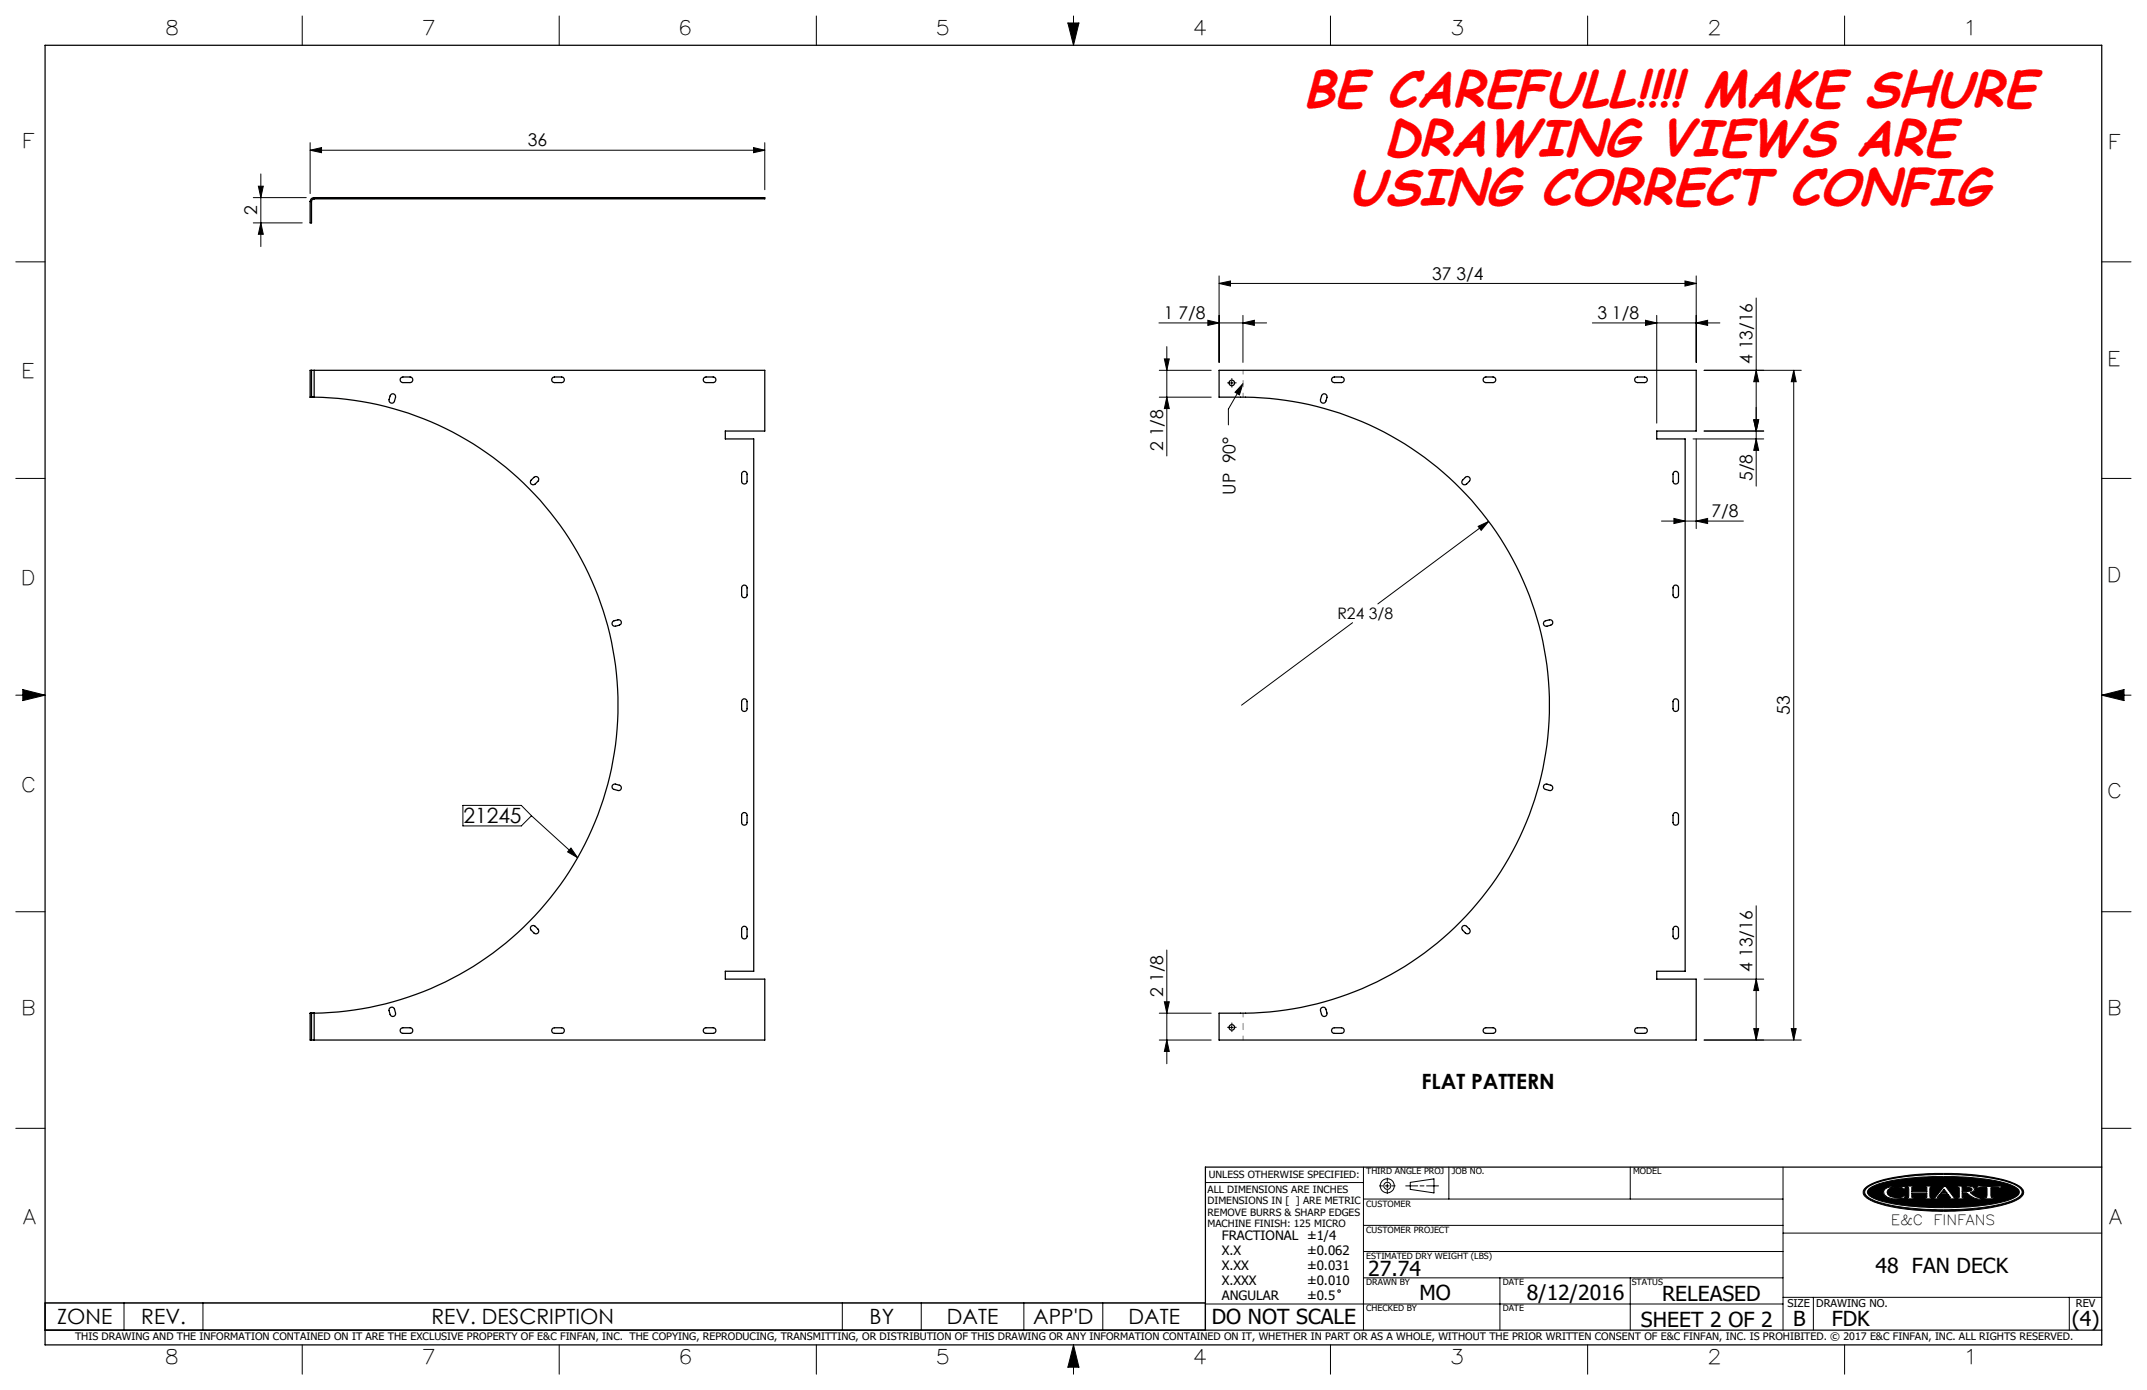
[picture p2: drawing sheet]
<svg xmlns="http://www.w3.org/2000/svg" width="432mm" height="279mm" viewBox="0 0 432 279" stroke-linecap="round" stroke-linejoin="round" font-family="sans-serif">
<g fill="none" stroke="#000" stroke-width=".2">
<path d="M60.8 3.2v5.9M112.5 3.2v5.9M164.2 3.2v5.9M214.8 4.6h2.2l-1.1 4.5zM215.9 3.2v5.9M267.6 3.2v5.9M319.3 3.2v5.9M371 3.2v5.9M50.9 39.7h10.7M52 37.4h1l-.5 2.3zM52.5 35v14.6M62.4 30.2l2.3-.5v1z"/>
<path d="M62.4 28.7v10.2M62.4 30.2h91.4M151.6 29.7l2.2 .5-2.2 .5zM153.8 28.7v9.4M3.2 52.6h5.9M50.9 44.8h9.9M52.5 44.8l.5 2.3h-1zM245.2 57l2.3-.5v1zM245.2 55.5v17.3M245.2 57h95.9M338.9 56.5l2.2 .5-2.2 .5zM341.1 55.5v17.3"/>
<path d="M353.2 59.9v37.8M422.7 52.6h5.9M233.1 64.9h21.6M233.2 79.8h10.4M233.2 74.4h10.4M234.2 72.1h1l-.5 2.3zM234.7 69.7v22M234.7 79.8l.5 2.3h-1zM242.9 64.4l2.3 .5-2.3 .5zM247.4 77h.6M247.7 76.7v.6M250 77.1l-.7 2.3-.9-.6z"/>
<path d="M250 77.1l-2.9 5.1v3.2M250 64.9l2.3-.5v1zM250 63.4v9.4M320.3 64.9h25.6M330.9 64.4l2.3 .5-2.3 .5zM333.2 63.4v21.7M341.1 64.9l2.3-.5v1zM353.2 74.4l.5 2.3h-1zM360.8 74.4v134.7M360.8 74.4l.4 2.3h-.9zM362.3 74.4h-19.6M3.2 96.2h5.9"/>
<path d="M340.5 88.2h14.2M341.1 88.2v18.1M352.7 84.4h1l-.5 2.2zM353.2 88.2l.5 2.3h-1zM354.7 86.6h-12M422.7 96.2h5.9M297.3 105.8l2.1-1-1.5 1.8zM299.4 104.8l-22.3 16.6M334.2 104.7h16.4M336.7 104.2l2.2 .5-2.2 .5zM341.1 104.7l2.3-.5v1zM3.2 139.7h5.9"/>
<path d="M4.6 138.6l4.5 1.1-4.5 1.1zM272 125.2l-22.3 16.5M422.7 139.7h5.9M422.7 139.7l4.5-1.1v2.2zM93.1 161.9h11.7l2.1 2.1-2.1 2h-11.7zM106.9 164l9.3 8.4M114.8 170.5l1.4 1.9-2-1.2zM3.2 183.3h5.9M234.7 191v22.8M342.7 196.8h12M353.2 196.8l.5 2.3h-1zM353.2 182.1v27"/>
<path d="M422.7 183.3h5.9M233.2 209.1h10.4M233.2 203.7h10.4M234.2 201.4h1l-.5 2.3zM234.7 209.1l.5 2.2h-1zM247.4 206.5h.6M247.7 206.2v.6M352.7 206.8h1l-.5 2.3zM360.3 206.8h.9l-.4 2.3zM362.3 209.1h-19.6M3.2 226.8h5.9M242.4 237.7h31.8"/>
<path d="M274.2 234.6v32.8M277.4 238.4h.7M278.6 238.4h.8M279 236.8v.7M279 238v.8M279 239.3v.6M279.9 238.4h.7M282.7 238.4h2.4M283.6 237.7l4.8-.7v2.8l-4.8-.7zM285.6 238.4h.8M286.9 238.4h2.4M291.4 234.6v6.4"/>
<path d="M327.9 234.6v6.4M358.6 234.6v32.8M375.3 238.7a16.2 16.2 0 0 1 7.4-2.3 55.4 55.4 0 0 1 21.3 1.1l1.9 .8a1.36 1.36 0 0 1 1.1 1.1 1.36 1.36 0 0 1-.7 1.4 23 23 0 0 1-9.9 2.4l-.5 .1a53.3 53.3 0 0 1-18.2-1.4 4.1 4.1 0 0 1-3-2 1.17 1.17 0 0 1 .6-1.2zM375.4 238.9a12.3 12.3 0 0 1 6-2.1 59.4 59.4 0 0 1 22.1 .7 4.5 4.5 0 0 1 3.1 1.9 1.36 1.36 0 0 1-.9 1.5 27.8 27.8 0 0 1-10.4 2.1l-1.1 .1a48.8 48.8 0 0 1-17.3-1.8l-1.5-.9a.94 .94 0 0 1 0-1.5zM375.8 239a15.4 15.4 0 0 1 7.6-2.1l3.6-.3 3.3-.1a44.5 44.5 0 0 1 14.2 1.7l.8 .4a1.03 1.03 0 0 1 .8 1 1.03 1.03 0 0 1-.8 1 25.5 25.5 0 0 1-9.5 2l-5 .1a43.6 43.6 0 0 1-13.5-1.6l-1.3-.8a.79 .79 0 0 1-.2-1.3zM379 239.1a5 5 0 0 1 3.5-.6h.7l-.2 .6-.5-.4a3.4 3.4 0 0 0-2.8 .4l-.2 .5 .2 .5a3.1 3.1 0 0 0 2.8 .5l.4-.3h.3l-.2 .5-.7 .1a3.6 3.6 0 0 1-3.3-.8l-.2-.6zM383.5 238.4h1.6v.2l-.6 .1v.8h3v-.8l-.5-.1v-.2h1.5v.2l-.3 .1-.1 .4 .1 1.5v.1l.3 .1v.2h-1.5v-.2h.4l.1-.2v-.8h-3v.8l.1 .2h.5v.2h-1.6v-.2l.3-.1 .1-.1v-1.5v-.4l-.4-.1zM391 239l.6 .9h-1.3zM391 238.4h.3l1.7 2.3 .5 .1v.2h-1.6v-.2l.4-.1-.5-.6h-1.7l-.5 .7h.6v.2h-1.5v-.2l.5-.1zM393.6 238.4h2.3l.9 .2 .3 .4-.2 .5-.7 .2 1.2 .9 1.1 .2v.2a4.2 4.2 0 0 1-2.9-1.1l-1-.1v.9l.6 .1v.2h-1.6v-.2h.3l.2-.2v-1.8l-.5-.2zM394.6 238.6h.9l.9 .2 .2 .3-.2 .3-1.8 .1zM397.9 238.3l1 .2 3.7-.1-.3 .5h-.2l-.1-.2h-1.6l.1 1.9 .6 .2v.2h-2.2v-.2l.7-.2v-1.8l-1.6-.1-.2 .2h-.3z"/>
<path d="M402.1 238.9h.1M422.7 226.8h5.9M274.2 256.9h84.4M274.2 251.6h84.4M274.2 246.3h84.4M274.2 241h84.4M301.7 256.9v10.5M327.9 256.9v10.5M358.6 247.9h64.1M9.1 261.9h233.3v5.5h-233.3zM24.9 261.9v5.5M40.8 261.9v5.5"/>
<path d="M60.8 270.3v5.9M112.5 270.3v5.9M164.2 270.3v5.9M169.4 261.9v5.5M185.3 261.9v5.5M205.9 261.9v5.5M215.9 270.3v5.9M215.9 270.3l1.1 4.5h-2.2zM221.8 261.9v5.5M242.4 262.1h116.2M267.6 270.3v5.9M319.3 270.3v5.9"/>
<path d="M358.6 260.8h64.1M364.7 260.8v6.6M371 270.3v5.9M416.2 260.8v6.6"/>
<circle cx="279" cy="238.4" r=".71"/>
<circle cx="279" cy="238.4" r="1.41"/>
<circle cx="269.3" cy="259.5" r=".25"/>
</g>
<g fill="none" stroke="#000" stroke-width=".25">
<path d="M9.1 9.1h413.6v261.2h-413.6zM63.2 39.7a.78 .78 0 0 0-.8 .8M63.2 40l-.5 .2v.3M63.2 39.7v.3M63.2 39.7h90.6v.3h-90.6M62.4 40.5v4.3h.3v-4.3M62.4 40.5h.3M62.7 79.8h-.3h.8M62.7 79.8h.5M62.7 74.4h.5M62.7 74.4v5.4M62.7 74.4h-.3v5.4h.3"/>
<path d="M63.2 79.8a61.9 61.9 0 0 1 61.1 61.9 61.9 61.9 0 0 1-61.1 62M63.2 74.4h90.6v12.2h-7.9v1.6h5.7v107h-5.7v1.6h7.9v12.3h-90.6M63.2 74.4v5.4M78.6 79.3a.56 .56 0 0 1 .7-.1 .56 .56 0 0 1 .3 .7l-.3 .7a.56 .56 0 0 1-.7 .4 .56 .56 0 0 1-.4-.7zM80.8 75.8h1.7a.57 .57 0 0 1 .5 .5 .57 .57 0 0 1-.5 .6h-1.5a.57 .57 0 0 1-.5-.4 .57 .57 0 0 1 .3-.7zM111.1 76l.4-.2h1.5a.57 .57 0 0 1 .5 .5 .57 .57 0 0 1-.5 .6h-1.5a.55 .55 0 0 1-.5-.3 .55 .55 0 0 1 .1-.6zM141.5 76.1l.5-.3h1.4a.57 .57 0 0 1 .6 .5 .57 .57 0 0 1-.6 .6h-1.4a.56 .56 0 0 1-.5-.8zM245.2 74.4h95.9v12.2h-7.9v1.6h5.7v107h-5.7v1.6h7.9v12.3h-95.9v-5.4a75.6 75.6 0 0 0 14.9-.9 61.9 61.9 0 0 0 51.3-65.9 61.9 61.9 0 0 0-60.9-57.1h-5.3zM265.9 79.3a.56 .56 0 0 1 .7-.1 .56 .56 0 0 1 .3 .7l-.2 .7a.56 .56 0 0 1-.7 .4 .56 .56 0 0 1-.4-.7zM267.9 76.1l.5-.3h1.4a.57 .57 0 0 1 .5 .5 .57 .57 0 0 1-.5 .6h-1.4a.56 .56 0 0 1-.5-.8zM298.3 76.1l.5-.3h1.5a.57 .57 0 0 1 .5 .5 .57 .57 0 0 1-.5 .6h-1.5a.56 .56 0 0 1-.5-.8zM328.8 76.1l.5-.3h1.5a.57 .57 0 0 1 .5 .5 .57 .57 0 0 1-.5 .6h-1.5a.56 .56 0 0 1-.5-.8z"/>
<path d="M106.8 96.5l.6-.5a.56 .56 0 0 1 .8-.1 .56 .56 0 0 1 0 .8l-.6 .6a.56 .56 0 0 1-.8 0 .56 .56 0 0 1 0-.8zM149.3 94.9a.54 .54 0 0 1 .6-.1 .54 .54 0 0 1 .3 .5v1.4a.55 .55 0 0 1-.5 .6 .55 .55 0 0 1-.5-.6v-1.5zM294.7 96a.56 .56 0 0 1 .8-.1 .56 .56 0 0 1 0 .8l-.5 .6a.56 .56 0 0 1-.8 0 .56 .56 0 0 1-.1-.8zM336.7 94.8a.56 .56 0 0 1 .9 .5v1.4a.55 .55 0 0 1-.6 .6 .55 .55 0 0 1-.5-.6v-1.5zM149.3 117.8a.54 .54 0 0 1 .6-.2 .54 .54 0 0 1 .3 .6v1.4a.55 .55 0 0 1-.5 .6 .55 .55 0 0 1-.5-.6v-1.6zM336.6 117.8a.54 .54 0 0 1 .6-.2 .54 .54 0 0 1 .4 .6v1.4a.55 .55 0 0 1-.6 .6 .55 .55 0 0 1-.5-.6v-1.6zM123.3 124.9l1-.3a.55 .55 0 0 1 .7 .4 .55 .55 0 0 1-.4 .7l-.8 .2a.56 .56 0 0 1-.6-.3 .56 .56 0 0 1 .1-.7zM310.6 124.9l1-.3a.55 .55 0 0 1 .7 .4 .55 .55 0 0 1-.4 .7l-.8 .2a.56 .56 0 0 1-.6-.3 .56 .56 0 0 1 .1-.7zM123.2 157.9l.4-.3 1 .2a.55 .55 0 0 1 .4 .7 .55 .55 0 0 1-.7 .4l-.9-.3-.2-.2zM149.3 140.7a.54 .54 0 0 1 .6-.2 .54 .54 0 0 1 .3 .5v1.5a.55 .55 0 0 1-.5 .5 .55 .55 0 0 1-.5-.5v-1.6zM310.5 157.9l.5-.3 .9 .2a.55 .55 0 0 1 .4 .7 .55 .55 0 0 1-.7 .4l-.9-.3-.2-.2zM336.6 140.7a.54 .54 0 0 1 .6-.2 .54 .54 0 0 1 .4 .5v1.5a.55 .55 0 0 1-.6 .5 .55 .55 0 0 1-.5-.5v-1.6z"/>
<path d="M149.3 163.5a.54 .54 0 0 1 .6-.1 .54 .54 0 0 1 .3 .5v1.4a.55 .55 0 0 1-.5 .6 .55 .55 0 0 1-.5-.6v-1.5zM336.6 163.5a.54 .54 0 0 1 .6-.1 .54 .54 0 0 1 .4 .5v1.4a.55 .55 0 0 1-.6 .6 .55 .55 0 0 1-.5-.6v-1.5zM106.8 186.2l.4-.2 .3 .1 .7 .7a.56 .56 0 0 1 0 .8 .56 .56 0 0 1-.8-.1l-.7-.8zM149.3 186.4a.54 .54 0 0 1 .6-.2 .54 .54 0 0 1 .3 .6v1.4a.55 .55 0 0 1-.5 .5 .55 .55 0 0 1-.5-.5v-1.6zM294.1 186.2l.5-.2 .2 .1 .7 .7a.56 .56 0 0 1 0 .8 .56 .56 0 0 1-.8-.1l-.7-.8zM336.7 186.3a.56 .56 0 0 1 .9 .5v1.4a.55 .55 0 0 1-.6 .5 .55 .55 0 0 1-.5-.5v-1.6zM62.4 203.7h.8M62.4 203.7v5.4h.3M62.4 203.7h.3M62.7 203.7h.5M62.7 209.1h.5M62.7 203.7v5.4"/>
<path d="M63.2 203.7v5.4M78.4 202.6a.55 .55 0 0 1 .9 .2l.3 .8a.56 .56 0 0 1-.5 .7 .56 .56 0 0 1-.6-.4l-.3-.8zM80.6 206.8l.4-.2h1.5a.57 .57 0 0 1 .5 .6 .57 .57 0 0 1-.5 .5h-1.5a.55 .55 0 0 1-.5-.3 .55 .55 0 0 1 .1-.6zM111.1 206.8l.4-.2h1.5a.57 .57 0 0 1 .5 .6 .57 .57 0 0 1-.5 .5h-1.5a.55 .55 0 0 1-.5-.3 .55 .55 0 0 1 .1-.6zM141.6 206.8l.4-.2h1.4a.57 .57 0 0 1 .6 .6 .57 .57 0 0 1-.6 .5h-1.4a.55 .55 0 0 1-.5-.3 .55 .55 0 0 1 .1-.6zM265.7 202.6a.55 .55 0 0 1 1 .2l.2 .8a.56 .56 0 0 1-.4 .7 .56 .56 0 0 1-.7-.4l-.2-.8zM268 206.8l.4-.2h1.4a.57 .57 0 0 1 .5 .6 .57 .57 0 0 1-.5 .5h-1.4a.55 .55 0 0 1-.6-.3 .55 .55 0 0 1 .2-.6zM298.5 206.8l.3-.2h1.5a.57 .57 0 0 1 .5 .6 .57 .57 0 0 1-.5 .5h-1.5a.55 .55 0 0 1-.5-.3 .55 .55 0 0 1 .2-.6zM328.9 206.8l.4-.2h1.5a.57 .57 0 0 1 .5 .6 .57 .57 0 0 1-.5 .5h-1.5a.55 .55 0 0 1-.5-.3 .55 .55 0 0 1 .1-.6zM422.7 234.6h-180.3v32.8M9.1 267.4h413.6"/>
<circle cx="247.7" cy="77" r=".56"/>
<circle cx="247.7" cy="206.5" r=".56"/>
</g>
<g fill="#000">
<path d="M383.5 238.4v.2h.3l.1 .2v1.8l-.1 .1-.3 .1v.2h1.6v-.2h-.5l-.1-.2v-.8h3v.9l-.5 .1v.2h1.5v-.2l-.3-.1-.1-.2v-1.6l.1-.3h.3v-.2h-1.5v.2l.5 .1v.8h-3v-.8l.6-.1v-.2zM391 238.4l-1.8 2.3-.5 .1v.2h1.5v-.2h-.6l.5-.7h1.7l.5 .6-.4 .1v.2h1.6v-.2l-.5-.1-1.7-2.3zM393.6 238.4v.2l.5 .2v1.8l-.2 .2h-.3v.2h1.6v-.2l-.6-.1v-.9l1 .1a3.7 3.7 0 0 0 2.9 1.1v-.2a3.4 3.4 0 0 1-2.3-1.1 .68 .68 0 0 0 .8-.2 .68 .68 0 0 0 0-.8l-.7-.3zM397.9 238.3l-.4 .6h.3l.2-.2 1.6 .1v1.8l-.2 .2h-.5v.2h2.2v-.2h-.5l-.2-.3v-1.7l1.6-.1 .1 .2h.2l.3-.5-4 .1zM375.8 239a13.3 13.3 0 0 1 6.5-2l2.7-.3 3.8-.2 7.5 .2a24.3 24.3 0 0 1 9.1 2 1.01 1.01 0 0 1 .7 .9 1.01 1.01 0 0 1-.7 1 21.9 21.9 0 0 1-8.6 1.9l-3.9 .2h-4.1l-3.8-.2a21.2 21.2 0 0 1-8.8-2l-.4-.3-.2-.5zM379.1 239a1.04 1.04 0 0 0 .7 1.7 7 7 0 0 0 3.2 .1l.2-.5h-.3l-.5 .4a2.56 2.56 0 0 1-2.8-.8 1.28 1.28 0 0 1 1.4-1.3h.2a1.49 1.49 0 0 1 1.4 .2l.4 .3 .2-.6h-.6a4.7 4.7 0 0 0-3.5 .5zM375.3 238.7a17.5 17.5 0 0 1 7.8-2.4l5.1-.4h4.8a34.5 34.5 0 0 1 12.5 2.2l.4 .2a1.36 1.36 0 0 1 .9 2 9.1 9.1 0 0 1-5.1 2.2l-.4 .1a58.1 58.1 0 0 1-23.1-.6 5.6 5.6 0 0 1-3.4-1.9v-.8zM375.3 238.9a1.14 1.14 0 0 0 .6 1.9 24 24 0 0 0 9.3 2.1l4.6 .3 3.7-.1a33.7 33.7 0 0 0 11.9-2.1l.4-.2a1.19 1.19 0 0 0 .9-1.2 1.19 1.19 0 0 0-.9-1.1 21.6 21.6 0 0 0-8.8-2.1l-5.1-.3-4.7 .1a30.2 30.2 0 0 0-11.1 2.1z" fill-rule="evenodd"/>
<path d="M215.9 270.3l-1.1 4.5h2.2zM214.8 4.6h2.2l-1.1 4.5zM4.6 138.6l4.5 1.1-4.5 1.1zM422.7 139.7l4.5-1.1v2.2zM391 239l-.7 .9h1.3zM394.6 238.6v.9l1.7-.1a.38 .38 0 0 0 .3-.4 .38 .38 0 0 0-.5-.3z" fill-rule="evenodd"/>
</g>
<path d="M247.1 77h-.2M247.8 76.3v-.2M247.8 77.6v.2M248.4 77h.2M247.1 206.5h-.2M247.8 205.9v-.3M247.8 207.1v.3M248.4 206.5h.2" fill="none" stroke="#000" stroke-width=".2" stroke-dasharray="15.2 1.3 1.3 1.3"/>
<path d="M250 74.4v5.4M250 203.6v5.4" fill="none" stroke="#808080" stroke-width=".2" stroke-dasharray="15.2 1.3 1.3 1.3" stroke-dashoffset="14.4"/>
<g fill="#000">
<path d="M250 77.1l-.7 2.3-.9-.6zM297.3 105.8l2.1-1-1.5 1.8zM114.8 170.5l1.4 1.9-2-1.2z"/>
<path d="M151.6 29.7l2.2 .5-2.2 .5zM62.4 30.2l2.3-.5v1z"/>
<path d="M52.5 44.8l.5 2.3h-1zM52 37.4h1l-.5 2.3z"/>
<path d="M234.7 79.8l.5 2.3h-1zM234.2 72.1h1l-.5 2.3zM234.7 209.1l.5 2.2h-1zM234.2 201.4h1l-.5 2.3zM352.7 84.4h1l-.5 2.2zM353.2 74.4l.5 2.3h-1zM352.7 206.8h1l-.5 2.3zM353.2 196.8l.5 2.3h-1z"/>
<path d="M341.1 64.9l2.3-.5v1zM330.9 64.4l2.3 .5-2.3 .5zM338.9 56.5l2.2 .5-2.2 .5zM245.2 57l2.3-.5v1zM250 64.9l2.3-.5v1zM242.9 64.4l2.3 .5-2.3 .5zM341.1 104.7l2.3-.5v1zM336.7 104.2l2.2 .5-2.2 .5z"/>
<path d="M352.7 84.4h1l-.5 2.2zM353.2 88.2l.5 2.3h-1zM360.8 74.4l.4 2.3h-.9zM360.3 206.8h.9l-.4 2.3z"/>
</g>
<g font-size="10.2" fill="#f00">
<text x="262.1" y="21.4">BE CAREFULL!!!! MAKE SHURE</text>
<text x="278.2" y="31.3">DRAWING VIEWS ARE</text>
<text x="271.2" y="41.2">USING CORRECT CONFIG</text>
</g>
<g font-size="4.2">
<text x="93.2" y="165.5">21245</text>
<text x="285.9" y="219">FLAT PATTERN</text>
<text x="275.2" y="256.5">27.74</text>
<text x="377.2" y="255.9">48 FAN DECK</text>
<text x="285.5" y="261.4">MO</text>
<text x="307.1" y="261.3">8/12/2016</text>
<text x="334.3" y="261.6">RELEASED</text>
<text x="11.5" y="266.2">ZONE</text>
<text x="28.4" y="266.2">REV.</text>
<text x="86.8" y="266.2">REV. DESCRIPTION</text>
<text x="174.9" y="266.2">BY</text>
<text x="190.4" y="266.2">DATE</text>
<text x="207.8" y="266.2">APP'D</text>
<text x="227" y="266.2">DATE</text>
<text x="243.7" y="266.1">DO NOT SCALE</text>
<text x="330" y="266.7">SHEET 2 OF 2</text>
<text x="360.6" y="266.5">B</text>
<text x="368.4" y="266.6">FDK</text>
<text x="416.7" y="266.5">(4)</text>
</g>
<g font-size="4">
<text x="33.6" y="7.1">8</text>
<text x="85.2" y="7.1">7</text>
<text x="137" y="7.1">6</text>
<text x="188.6" y="7.1">5</text>
<text x="240.3" y="7.1">4</text>
<text x="292.1" y="7.1">3</text>
<text x="343.8" y="7.1">2</text>
<text x="395.7" y="7.1">1</text>
<text x="4.9" y="29.8">F</text>
<text x="424.5" y="29.9">F</text>
<text x="4.8" y="76">E</text>
<text x="424.3" y="73.5">E</text>
<text x="4.7" y="117.7">D</text>
<text x="424.2" y="116.9">D</text>
<text x="4.7" y="159.3">C</text>
<text x="424.2" y="160.4">C</text>
<text x="4.8" y="204">B</text>
<text x="424.3" y="204">B</text>
<text x="4.8" y="246.1">A</text>
<text x="424.3" y="246">A</text>
<text x="33.6" y="274.3">8</text>
<text x="85.2" y="274.3">7</text>
<text x="137" y="274.3">6</text>
<text x="188.6" y="274.3">5</text>
<text x="240.3" y="274.3">4</text>
<text x="292.1" y="274.3">3</text>
<text x="343.8" y="274.3">2</text>
<text x="395.8" y="274.3">1</text>
</g>
<g font-size="3.5">
<text x="106.2" y="29.4">36</text>
<text x="51.7" y="43.2" transform="rotate(-90 51.7 43.2)">2</text>
<text x="288" y="56.2">37 3/4</text>
<text x="234.1" y="64.1">1 7/8</text>
<text x="321.3" y="64.1">3 1/8</text>
<text x="352.5" y="73.2" transform="rotate(-90 352.5 73.2)">4 13/16</text>
<text x="233.9" y="90.6" transform="rotate(-90 233.9 90.6)">2 1/8</text>
<text x="248.5" y="99.5" transform="rotate(-90 248.5 99.5)">UP 90°</text>
<text x="352.5" y="96.7" transform="rotate(-90 352.5 96.7)">5/8</text>
<text x="344.2" y="103.9">7/8</text>
<text x="360" y="143.7" transform="rotate(-90 360 143.7)">53</text>
<text x="352.5" y="195.3" transform="rotate(-90 352.5 195.3)">4 13/16</text>
<text x="233.9" y="200.3" transform="rotate(-90 233.9 200.3)">2 1/8</text>
</g>
<text font-size="3.2" x="269" y="124.5">R24 3/8</text>
<g font-size="2.8">
<text x="380.3" y="246.2">E&amp;C</text>
<text x="388.9" y="246.2">FINFANS</text>
</g>
<g font-size="2.6">
<text x="245.7" y="249.3">FRACTIONAL ±1/4</text>
<text x="245.7" y="252.3">X.X</text>
<text x="245.7" y="255.3">X.XX</text>
<text x="262.9" y="252.3">±0.062</text>
<text x="262.9" y="255.3">±0.031</text>
<text x="245.7" y="258.3">X.XXX</text>
<text x="245.7" y="261.3">ANGULAR</text>
<text x="262.9" y="258.3">±0.010</text>
<text x="262.9" y="261.3">±0.5</text>
</g>
<g font-size="2.2">
<text x="359.5" y="262.8">SIZE</text>
<text x="365.3" y="262.7">DRAWING NO.</text>
<text x="417.5" y="262.8">REV</text>
</g>
<text font-size="2.1" x="15.1" y="269.4">THIS DRAWING AND THE INFORMATION CONTAINED ON IT ARE THE EXCLUSIVE PROPERTY OF E&amp;C FINFAN, INC. THE COPYING, REPRODUCING, TRANSMITTING, OR DISTRIBUTION OF THIS DRAWING OR ANY INFORMATION CONTAINED ON IT, WHETHER IN PART OR AS A WHOLE, WITHOUT THE PRIOR WRITTEN CONSENT OF E&amp;C FINFAN, INC. IS PROHIBITED. © 2017 E&amp;C FINFAN, INC. ALL RIGHTS RESERVED.</text>
<g font-size="2">
<text x="242.9" y="239.8">ALL DIMENSIONS ARE INCHES</text>
<text x="243.1" y="236.8">UNLESS OTHERWISE SPECIFIED:</text>
<text x="242.9" y="242.1">DIMENSIONS IN [ ] ARE METRIC</text>
<text x="242.9" y="244.4">REMOVE BURRS &amp; SHARP EDGES</text>
<text x="242.9" y="246.7">MACHINE FINISH: 125 MICRO</text>
</g>
<g font-size="1.7">
<text x="274.8" y="236.1">THIRD ANGLE PROJ</text>
<text x="292" y="236.1">JOB NO.</text>
<text x="328.5" y="236.1">MODEL</text>
<text x="274.8" y="242.5">CUSTOMER</text>
<text x="274.8" y="247.8">CUSTOMER PROJECT</text>
<text x="274.8" y="253.1">ESTIMATED DRY WEIGHT (LBS)</text>
<text x="274.8" y="258.3">DRAWN BY</text>
<text x="274.8" y="263.6">CHECKED BY</text>
<text x="302.2" y="263.6">DATE</text>
<text x="302.2" y="258.3">DATE</text>
<text x="328.2" y="258.3">STATUS</text>
</g>
</svg>
